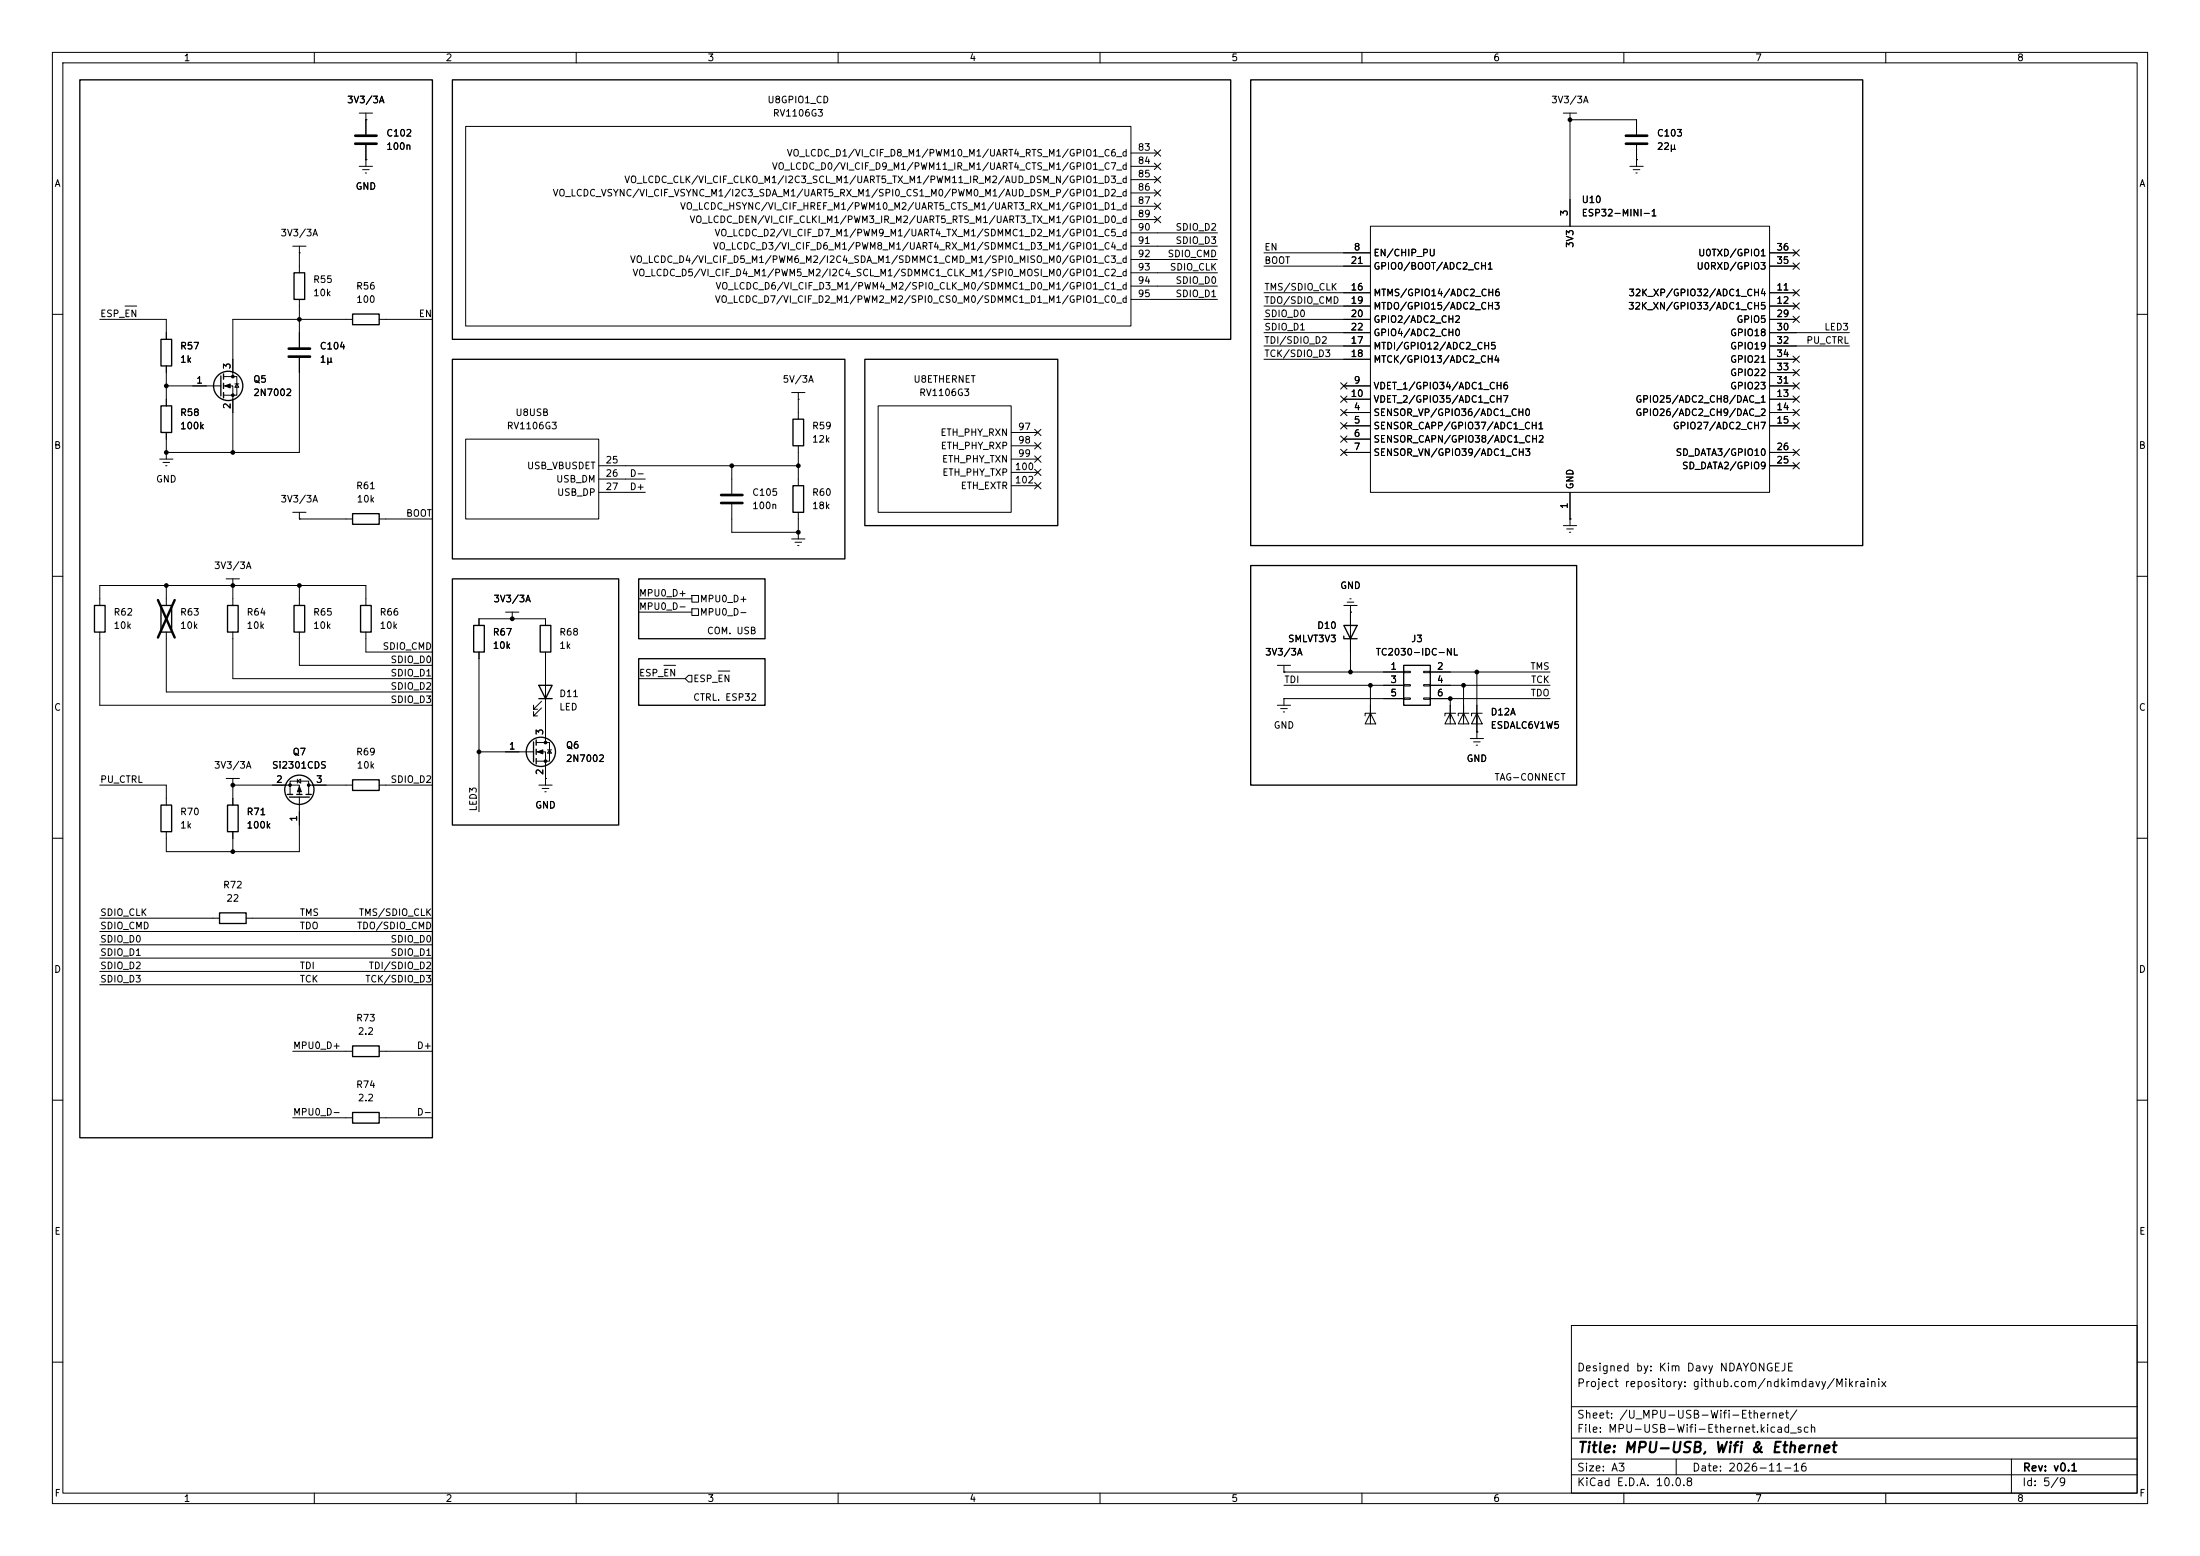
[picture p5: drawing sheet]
<svg xmlns="http://www.w3.org/2000/svg" width="420mm" height="297mm" viewBox="0 0 420 297" stroke-linecap="round" stroke-linejoin="round" font-family="sans-serif">
<g fill="none" stroke="#000" stroke-width=".19">
<path d="M10 10h400v277h-400zM12 12h396v273h-396zM60 10v2M110 10v2M160 10v2M210 10v2M260 10v2M310 10v2M360 10v2M68.6 21.6h2.5M68.6 31.8h2.5M69.2 32.4h1.3"/>
<path d="M69.7 33h.3M69.8 22.9h.1M69.8 30.5h.1M69.8 21.6v4.1M69.8 27.7v4.1M88.9 24.1h127v38.1h-127zM215.9 31.8h5.1M215.9 29.2h5.1M215.9 34.3h5.1M215.9 36.8h5.1M215.9 39.4h5.1M220.4 38.8l1.2 1.2"/>
<path d="M220.4 28.6l1.2 1.2M220.4 31.1l1.2 1.3M220.4 33.7l1.2 1.2M220.4 36.2l1.2 1.2M221.6 38.8l-1.2 1.2M221.6 28.6l-1.2 1.2M221.6 31.1l-1.2 1.3M221.6 33.7l-1.2 1.2M221.6 36.2l-1.2 1.2M298.4 21.6h2.6M299.7 22.9h.1M299.7 21.6v21.6"/>
<path d="M299.7 22.9h12.7v2.8M311.1 31.8h2.6M311.8 32.4h1.3M312.3 33h.2M312.4 30.5h.1M312.4 27.7v4.1M23.9 58.4h2.2M55.9 47h2.5M57.1 48.3h.1M57.1 47v5.1M57.1 57.2v9.1M215.9 47h16.5"/>
<path d="M215.9 41.9h5.1M215.9 44.5h16.5M215.9 49.5h16.5M215.9 52.1h16.5M215.9 54.6h16.5M215.9 57.2h16.5M220.4 41.3l1.2 1.2M221.6 41.3l-1.2 1.2M241.3 48.3h20.3M241.3 55.9h20.3M241.3 58.4h20.3M241.3 50.8h20.3"/>
<path d="M261.6 43.2h76.2v50.8h-76.2zM337.8 48.3h5.1M337.8 55.9h5.1M337.8 58.4h5.1M337.8 50.8h5.1M342.3 47.7l1.2 1.2M342.3 57.8l1.2 1.2M342.3 55.3l1.2 1.2M342.3 50.2l1.2 1.2M343.5 47.7l-1.2 1.2M343.5 57.8l-1.2 1.2M343.5 55.3l-1.2 1.2"/>
<path d="M343.5 50.2l-1.2 1.2M10 60h2M19 61h12.7v3.8M31.7 69.9v7.6M31.7 73.7h10.5M42.7 71.9h2.5v3.5h-2.5M42.7 73.7h1.7v12.7M44.8 73.3h.8M45.2 73.3l.4 .6h-.8zM57.1 68.3v18.1h-25.4M67.3 61h-22.9v10.9M72.4 61h10.1"/>
<path d="M151.1 74.9h2.6M152.4 76.2h.1M152.4 74.9v5.1M167.6 77.5h25.4v20.3h-25.4zM241.3 61h20.3M241.3 63.5h20.3M241.3 66h20.3M241.3 68.6h20.3M255.9 75.6l1.2 1.2M255.9 78.1l1.2 1.2M255.9 73.1l1.2 1.2M256.5 73.7h5.1"/>
<path d="M256.5 78.7h5.1M256.5 76.2h5.1M257.1 75.6l-1.2 1.2M257.1 78.1l-1.2 1.2M257.1 73.1l-1.2 1.2M337.8 61h5.1M337.8 73.7h5.1M337.8 63.5h15.3M337.8 78.7h5.1M337.8 76.2h5.1M337.8 66h15.3M337.8 68.6h5.1"/>
<path d="M337.8 71.1h5.1M342.3 60.4l1.2 1.2M342.3 73.1l1.2 1.2M342.3 70.5l1.2 1.2M342.3 75.6l1.2 1.2M342.3 68l1.2 1.2M342.3 78.1l1.2 1.2M343.5 60.4l-1.2 1.2M343.5 73.1l-1.2 1.2M343.5 70.5l-1.2 1.2M343.5 75.6l-1.2 1.2M343.5 68l-1.2 1.2"/>
<path d="M343.5 78.1l-1.2 1.2M408 60h2M30.5 87.6h2.5M31.1 88.3h1.3M31.6 88.9h.3M31.7 86.4h.1M31.7 82.6v5M55.9 97.8h2.5M57.1 99.1h.1M57.1 97.8v1.3M57.1 99.1h10.2M72.4 99.1h10.1"/>
<path d="M88.9 83.8h25.4v15.3h-25.4zM114.3 88.9h38.1M114.3 91.4h8.9M114.3 94h8.9M139.7 88.9v5.3M139.7 96.3v5.3h12.7M152.4 85.1v7.6M152.4 97.8v5.1M193 87.6h5.1M193 82.6h5.1M193 85.1h5.1M193 90.2h5.1"/>
<path d="M193 92.7h5.1M197.5 89.6l1.2 1.2M197.5 81.9l1.2 1.3M197.5 87l1.2 1.2M197.5 84.5l1.2 1.2M197.5 92.1l1.2 1.2M198.7 89.6l-1.2 1.2M198.7 81.9l-1.2 1.3M198.7 87l-1.2 1.2M198.7 84.5l-1.2 1.2M198.7 92.1l-1.2 1.2M255.9 80.7l1.2 1.2"/>
<path d="M255.9 85.8l1.2 1.2M255.9 83.2l1.2 1.2M256.5 81.3h5.1M256.5 83.8h5.1M256.5 86.4h5.1M257.1 80.7l-1.2 1.2M257.1 85.8l-1.2 1.2M257.1 83.2l-1.2 1.2M299.7 99.1h.1M299.7 94v6.3M337.8 88.9h5.1M337.8 81.3h5.1"/>
<path d="M337.8 86.4h5.1M342.3 85.8l1.2 1.2M342.3 88.3l1.2 1.2M342.3 80.7l1.2 1.2M343.5 85.8l-1.2 1.2M343.5 88.3l-1.2 1.2M343.5 80.7l-1.2 1.2M10 110h2M19 115.6v-3.8h50.8v3.8M31.7 111.8v3.8M43.2 110.5h2.5M44.4 111.8h.1"/>
<path d="M44.4 110.5v5.1M57.1 111.8v3.8M91.4 119.4v-1.3h12.7v1.3M96.5 116.8h2.6M97.8 118.1h.1M97.8 116.8v1.3M121.9 114.3h10.2M121.9 116.8h10.2M132.1 116.2h1.2v1.3h-1.2zM132.1 113.7h1.2v1.2h-1.2zM151.1 102.9h2.6M151.8 103.5h1.2"/>
<path d="M152.3 104.1h.2M152.4 101.6h.1M256.5 115.6h2.6M257.2 114.9h1.2M257.7 114.3h.2M257.8 116.8h.1M257.8 115.6v12.7M298.4 100.3h2.6M299.1 101h1.3M299.6 101.6h.2M408 110h2M19 120.7v13.9h63.5"/>
<path d="M31.7 120.7v11.4h50.8M44.4 120.7v8.8h38.1M57.1 120.7v6.3h25.4M69.8 120.7v3.8h12.7M91.4 124.5v30.4M103.4 135.1l-1.5 1.6v-.8v.8h.7M103.4 133.9l-1.5 1.5v-.8v.8h.7M104.1 124.5v17.2M121.9 129.5h8.9M126.7 127h2.3M131.4 128.9h.7v1.3h-.7l-.6-.7zM137.1 128.1h2.2"/>
<path d="M243.8 127h2.6M243.8 134.6h2.6M244.5 135.3h1.2M245 135.9h.2M245.1 128.3h.1M245.1 133.4h.1M245.1 128.3h22.9M245.1 130.8h22.9M245.1 133.4h22.9M245.1 127v1.3M245.1 133.4v1.2M261.6 136.1l1 2.1h-2z"/>
<path d="M261.6 130.8v7.4M262.6 136.1h-2v.6M268 128.1h1.2v.3h-1.2zM268 130.7h1.2v.2h-1.2zM268 133.2h1.2v.3h-1.2zM271.8 128.1h1.2v.3h-1.2zM271.8 130.7h1.2v.2h-1.2zM271.8 133.2h1.2v.3h-1.2zM273 128.3h22.9M273 130.8h22.9M273 133.4h22.9M276.9 136.1l1 2.1h-2.1z"/>
<path d="M276.9 133.4v4.8M277.9 136.1h-2.1v.6M279.4 136.1l1 2.1h-2zM279.4 130.8v7.4M280.4 136.1h-2v.6M281.9 136.1l1.1 2.1h-2.1zM281.9 139.7h.1M281.9 128.3v12.7M283 136.1h-2.1v.6M10 160h2M19 149.9h12.7v3.8M43.2 148.6h2.5"/>
<path d="M44.4 149.9h.1M44.4 149.9h12.7v1.7M44.4 148.6v5.1M44.4 158.8v3.8M55.4 151.6v-2.5h3.5v2.5M56.8 149.1l.6-.4v.8zM56.8 148.7v.8M57.1 152.1v10.5h-25.4v-3.8M58.9 149.9h8.4M72.4 149.9h10.1M91.4 143.5h10.5M102.4 141.7h2.5v3.6h-2.5"/>
<path d="M102.4 143.5h1.7v6.4M102.9 149.9h2.5M103.5 150.5h1.3M104 151.1h.3M104.1 148.6h.1M104.5 143.1h.8M104.9 143.1l.4 .7h-.8zM280.7 141h2.5M281.3 141.6h1.3M281.8 142.2h.3M408 160h2M19 175.3h22.9"/>
<path d="M19 177.8h63.5M47 175.3h35.5M19 180.3h63.5M19 188h63.5M19 185.4h63.5M19 182.9h63.5M10 210h2M55.9 213.4h11.4M55.9 200.7h11.4M72.4 213.4h10.1M72.4 200.7h10.1M408 210h2"/>
<path d="M300 253h108v32h-108zM10 260h2M300 278.5h108M300 274.5h108M300 268.5h108M320 278.5v3M384 278.5v6.5M408 260h2M60 285v2M110 285v2M160 285v2M210 285v2"/>
<path d="M260 285v2M300 281.5h108M310 285v2M360 285v2"/>
</g>
<g fill="none" stroke="#000" stroke-width=".25">
<path d="M15.2 15.2h67.3v202h-67.3zM86.4 15.2h148.5v49.6h-148.5zM238.8 15.2h116.8v88.9h-116.8zM56.1 52.1h2.1v5.1h-2.1zM67.3 59.9h5.1v2.1h-5.1zM30.7 64.8h2.1v5.1h-2.1zM30.7 77.5h2.1v5.1h-2.1zM42.2 71.8v3.8M42.7 71.4v1M42.7 73.2v1M42.7 74.9v1M86.4 68.6h74.9v38.1h-74.9z"/>
<path d="M165.1 68.6h36.8v31.7h-36.8zM67.3 98h5.1v2.1h-5.1zM151.4 80h2v5.1h-2zM151.4 92.7h2v5.1h-2zM18 115.6h2.1v5.1h-2.1zM30.7 115.6h2.1v5.1h-2.1zM43.4 115.6h2.1v5.1h-2.1zM56.1 115.6h2.1v5.1h-2.1zM68.8 115.6h2.1v5.1h-2.1zM86.4 110.5h31.7v47h-31.7zM90.4 119.4h2.1v5.1h-2.1zM103.1 119.4h2.1v5.1h-2.1z"/>
<path d="M121.9 110.5h24.1v11.4h-24.1zM238.8 108h62.2v41.9h-62.2zM256.5 119.4h2.6l-1.3 2.5zM102.9 130.8h2.5l-1.3 2.6zM102.9 133.4h2.5M121.9 125.7h24.1v8.9h-24.1zM256.5 121.4v.5h2.6M268 127h5v7.6h-5zM30.7 153.7h2.1v5.1h-2.1zM43.4 153.7h2.1v5.1h-2.1zM54.9 151.6h1M55.2 152.1h3.9"/>
<path d="M56.6 151.6h1.1M58.4 151.6h1M67.3 148.8h5.1v2.1h-5.1zM101.9 141.6v3.8M102.4 141.2v1M102.4 143v1M102.4 144.8v1M41.9 174.2h5.1v2.1h-5.1zM67.3 199.6h5.1v2.1h-5.1zM67.3 212.3h5.1v2.1h-5.1z"/>
<circle cx="43.6" cy="73.7" r="2.79"/>
<circle cx="57.1" cy="150.7" r="2.79"/>
<circle cx="103.3" cy="143.5" r="2.79"/>
</g>
<path d="M67.8 27.4h4.1M67.8 25.9h4.1M310.4 27.4h4.1M310.4 25.9h4.1M55.1 66.5h4.1M55.1 68.1h4.1M137.7 96h4M137.7 94.5h4" fill="none" stroke="#000" stroke-width=".51"/>
<path d="M30.1 114.5l3.3 7.2M33.4 114.5l-3.3 7.2" fill="none" stroke="#000" stroke-width=".46"/>
<g fill="#000" stroke="#000" stroke-width=".19">
<path d="M42.9 73.7l1-.4v.7zM57.1 150.1l.4 1h-.7zM102.6 143.5l1-.4v.8z"/>
<circle cx="44.4" cy="71.9" r=".25"/>
<circle cx="44.4" cy="75.4" r=".25"/>
<circle cx="55.4" cy="149.9" r=".25"/>
<circle cx="58.9" cy="149.9" r=".25"/>
<circle cx="104.1" cy="145.3" r=".25"/>
<circle cx="104.1" cy="141.7" r=".25"/>
</g>
<g fill="#000">
<circle cx="299.7" cy="22.9" r=".46"/>
<circle cx="31.7" cy="73.7" r=".46"/>
<circle cx="57.1" cy="61" r=".46"/>
<circle cx="31.7" cy="86.4" r=".46"/>
<circle cx="44.4" cy="86.4" r=".46"/>
<circle cx="139.7" cy="88.9" r=".46"/>
<circle cx="152.4" cy="88.9" r=".46"/>
<circle cx="31.7" cy="111.8" r=".46"/>
<circle cx="44.4" cy="111.8" r=".46"/>
<circle cx="57.1" cy="111.8" r=".46"/>
<circle cx="97.8" cy="118.1" r=".46"/>
<circle cx="152.4" cy="101.6" r=".46"/>
<circle cx="257.8" cy="128.3" r=".46"/>
<circle cx="261.6" cy="130.8" r=".46"/>
<circle cx="276.9" cy="133.4" r=".46"/>
<circle cx="279.4" cy="130.8" r=".46"/>
<circle cx="281.9" cy="128.3" r=".46"/>
<circle cx="44.4" cy="149.9" r=".46"/>
<circle cx="91.4" cy="143.5" r=".46"/>
<circle cx="44.4" cy="162.6" r=".46"/>
</g>
<text font-size="2" x="301" y="277.8">Title: MPU-USB, Wifi &amp; Ethernet</text>
<g font-size="1.5">
<text x="300.9" y="262.1">Designed by: Kim Davy NDAYONGEJE</text>
<text x="300.9" y="265.1">Project repository: github.com/ndkimdavy/Mikrainix</text>
<text x="300.9" y="273.8">File: MPU-USB-Wifi-Ethernet.kicad_sch</text>
<text x="300.9" y="271.1">Sheet: /U_MPU-USB-Wifi-Ethernet/</text>
<text x="300.9" y="281.2">Size: A3</text>
<text x="322.9" y="281.2">Date: 2026-11-16</text>
<text x="386" y="281.2">Rev: v0.1</text>
<text x="300.9" y="284">KiCad E.D.A. 10.0.8</text>
<text x="385.9" y="284">Id: 5/9</text>
</g>
<g font-size="1.3">
<text x="35" y="12">1</text>
<text x="85" y="12">2</text>
<text x="135" y="12">3</text>
<text x="185" y="12">4</text>
<text x="235" y="12">5</text>
<text x="285" y="12">6</text>
<text x="335" y="12">7</text>
<text x="385" y="12">8</text>
<text x="66.2" y="20">3V3/3A</text>
<text x="146.4" y="20">U8GPIO1_CD</text>
<text x="147.4" y="22.6">RV1106G3</text>
<text x="296" y="20">3V3/3A</text>
<text x="73.6" y="26.4">C102</text>
<text x="73.6" y="28.9">100n</text>
<text x="217.1" y="29.1">83</text>
<text x="316.2" y="26.4">C103</text>
<text x="316.2" y="28.9">22µ</text>
<text x="10.3" y="36">A</text>
<text x="119.1" y="35.3">VO_LCDC_CLK/VI_CIF_CLKO_M1/I2C3_SCL_M1/UART5_TX_M1/PWM11_IR_M2/AUD_DSM_N/GPIO1_D3_d</text>
<text x="147.3" y="32.7">VO_LCDC_D0/VI_CIF_D9_M1/PWM11_IR_M1/UART4_CTS_M1/GPIO1_C7_d</text>
<text x="150.1" y="30.2">VO_LCDC_D1/VI_CIF_D8_M1/PWM10_M1/UART4_RTS_M1/GPIO1_C6_d</text>
<text x="217.1" y="31.6">84</text>
<text x="217.1" y="34.2">85</text>
<text x="408.3" y="36">A</text>
<text x="67.8" y="36.5">GND</text>
<text x="105.4" y="37.8">VO_LCDC_VSYNC/VI_CIF_VSYNC_M1/I2C3_SDA_M1/UART5_RX_M1/SPI0_CS1_M0/PWM0_M1/AUD_DSM_P/GPIO1_D2_d</text>
<text x="129.7" y="40.3">VO_LCDC_HSYNC/VI_CIF_HREF_M1/PWM10_M2/UART5_CTS_M1/UART3_RX_M1/GPIO1_D1_d</text>
<text x="217.1" y="36.7">86</text>
<text x="217.1" y="39.2">87</text>
<text x="217.1" y="41.8">89</text>
<text x="299.6" y="41.4" transform="rotate(-90 299.6 41.4)">3</text>
<text x="301.8" y="39.1">U10</text>
<text x="301.8" y="41.6">ESP32-MINI-1</text>
<text x="53.5" y="45.4">3V3/3A</text>
<text x="131.5" y="42.9">VO_LCDC_DEN/VI_CIF_CLKI_M1/PWM3_IR_M2/UART5_RTS_M1/UART3_TX_M1/GPIO1_D0_d</text>
<text x="136" y="48">VO_LCDC_D3/VI_CIF_D6_M1/PWM8_M1/UART4_RX_M1/SDMMC1_D3_M1/GPIO1_C4_d</text>
<text x="136.3" y="45.4">VO_LCDC_D2/VI_CIF_D7_M1/PWM9_M1/UART4_TX_M1/SDMMC1_D2_M1/GPIO1_C5_d</text>
<text x="217.1" y="44.3">90</text>
<text x="217.1" y="46.9">91</text>
<text x="224.3" y="44.3">SDIO_D2</text>
<text x="224.3" y="46.9">SDIO_D3</text>
<text x="300.7" y="47.4" transform="rotate(-90 300.7 47.4)">3V3</text>
<text x="120.2" y="50.5">VO_LCDC_D4/VI_CIF_D5_M1/PWM6_M2/I2C4_SDA_M1/SDMMC1_CMD_M1/SPI0_MISO_M0/GPIO1_C3_d</text>
<text x="120.6" y="53">VO_LCDC_D5/VI_CIF_D4_M1/PWM5_M2/I2C4_SCL_M1/SDMMC1_CLK_M1/SPI0_MOSI_M0/GPIO1_C2_d</text>
<text x="217.1" y="49.4">92</text>
<text x="217.1" y="51.9">93</text>
<text x="222.8" y="49.4">SDIO_CMD</text>
<text x="223.2" y="51.9">SDIO_CLK</text>
<text x="241.3" y="50.7">BOOT</text>
<text x="241.3" y="48.1">EN</text>
<text x="257.7" y="50.7">21</text>
<text x="258.3" y="48.1">8</text>
<text x="262.1" y="49.2">EN/CHIP_PU</text>
<text x="262.1" y="51.8">GPIO0/BOOT/ADC2_CH1</text>
<text x="323.8" y="51.8">U0RXD/GPIO3</text>
<text x="324.1" y="49.2">U0TXD/GPIO1</text>
<text x="339" y="50.7">35</text>
<text x="339" y="48.1">36</text>
<text x="59.7" y="54.3">R55</text>
<text x="59.7" y="56.8">10k</text>
<text x="67.9" y="55.6">R56</text>
<text x="67.9" y="58.1">100</text>
<text x="136.4" y="58.1">VO_LCDC_D7/VI_CIF_D2_M1/PWM2_M2/SPI0_CS0_M0/SDMMC1_D1_M1/GPIO1_C0_d</text>
<text x="136.5" y="55.6">VO_LCDC_D6/VI_CIF_D3_M1/PWM4_M2/SPI0_CLK_M0/SDMMC1_D0_M1/GPIO1_C1_d</text>
<text x="217.1" y="54.5">94</text>
<text x="217.1" y="57">95</text>
<text x="224.3" y="57">SDIO_D1</text>
<text x="224.3" y="54.5">SDIO_D0</text>
<text x="241.3" y="55.8">TMS/SDIO_CLK</text>
<text x="241.3" y="58.3">TDO/SDIO_CMD</text>
<text x="257.7" y="55.7">16</text>
<text x="257.7" y="58.3">19</text>
<text x="262.1" y="56.8">MTMS/GPIO14/ADC2_CH6</text>
<text x="262.1" y="59.4">MTDO/GPIO15/ADC2_CH3</text>
<text x="310.7" y="59.4">32K_XN/GPIO33/ADC1_CH5</text>
<text x="310.8" y="56.8">32K_XP/GPIO32/ADC1_CH4</text>
<text x="339" y="55.7">11</text>
<text x="339" y="58.3">12</text>
<text x="19" y="60.8">ESP_EN</text>
<text x="79.8" y="60.8">EN</text>
<text x="241.3" y="60.8">SDIO_D0</text>
<text x="241.3" y="63.4">SDIO_D1</text>
<text x="241.3" y="65.9">TDI/SDIO_D2</text>
<text x="257.7" y="65.9">17</text>
<text x="257.7" y="60.8">20</text>
<text x="257.7" y="63.4">22</text>
<text x="262.1" y="61.9">GPIO2/ADC2_CH2</text>
<text x="262.1" y="64.5">GPIO4/ADC2_CH0</text>
<text x="330.2" y="64.5">GPIO18</text>
<text x="331.4" y="61.9">GPIO5</text>
<text x="339" y="63.4">30</text>
<text x="339" y="60.8">29</text>
<text x="339" y="65.9">32</text>
<text x="344.7" y="65.9">PU_CTRL</text>
<text x="348.2" y="63.4">LED3</text>
<text x="34.3" y="67">R57</text>
<text x="34.3" y="69.5">1k</text>
<text x="44.3" y="70.6" transform="rotate(-90 44.3 70.6)">3</text>
<text x="60.9" y="67">C104</text>
<text x="60.9" y="69.5">1µ</text>
<text x="241.3" y="68.5">TCK/SDIO_D3</text>
<text x="257.7" y="68.4">18</text>
<text x="262.1" y="67">MTDI/GPIO12/ADC2_CH5</text>
<text x="262.1" y="69.5">MTCK/GPIO13/ADC2_CH4</text>
<text x="330.2" y="67">GPIO19</text>
<text x="330.2" y="69.5">GPIO21</text>
<text x="339" y="71">33</text>
<text x="339" y="68.4">34</text>
<text x="37.4" y="73.5">1</text>
<text x="48.2" y="73.4">Q5</text>
<text x="48.2" y="75.9">2N7002</text>
<text x="149.3" y="73.4">5V/3A</text>
<text x="174.3" y="73.4">U8ETHERNET</text>
<text x="175.4" y="75.9">RV1106G3</text>
<text x="257.7" y="76.1">10</text>
<text x="258.3" y="73.5">9</text>
<text x="262.1" y="74.6">VDET_1/GPIO34/ADC1_CH6</text>
<text x="262.1" y="77.2">VDET_2/GPIO35/ADC1_CH7</text>
<text x="312.1" y="77.2">GPIO25/ADC2_CH8/DAC_1</text>
<text x="330.2" y="74.6">GPIO23</text>
<text x="330.2" y="72.1">GPIO22</text>
<text x="339" y="73.5">31</text>
<text x="339" y="76.1">13</text>
<text x="34.3" y="79.7">R58</text>
<text x="34.3" y="82.2">100k</text>
<text x="44.3" y="78.2" transform="rotate(-90 44.3 78.2)">2</text>
<text x="96.6" y="82.2">RV1106G3</text>
<text x="98.3" y="79.7">U8USB</text>
<text x="154.9" y="82.2">R59</text>
<text x="179.4" y="83.5">ETH_PHY_RXN</text>
<text x="194.2" y="82.4">97</text>
<text x="258.3" y="78.6">4</text>
<text x="258.3" y="81.1">5</text>
<text x="258.3" y="83.7">6</text>
<text x="262.1" y="79.7">SENSOR_VP/GPIO36/ADC1_CH0</text>
<text x="262.1" y="82.2">SENSOR_CAPP/GPIO37/ADC1_CH1</text>
<text x="312.1" y="79.7">GPIO26/ADC2_CH9/DAC_2</text>
<text x="319.2" y="82.2">GPIO27/ADC2_CH7</text>
<text x="339" y="78.6">14</text>
<text x="339" y="81.1">15</text>
<text x="10.2" y="86">B</text>
<text x="100.5" y="89.9">USB_VBUSDET</text>
<text x="115.5" y="88.8">25</text>
<text x="154.9" y="84.8">12k</text>
<text x="179.5" y="86.1">ETH_PHY_RXP</text>
<text x="179.7" y="88.6">ETH_PHY_TXN</text>
<text x="194.2" y="85">98</text>
<text x="194.2" y="87.5">99</text>
<text x="258.3" y="86.2">7</text>
<text x="262.1" y="84.8">SENSOR_CAPN/GPIO38/ADC1_CH2</text>
<text x="262.1" y="87.3">SENSOR_VN/GPIO39/ADC1_CH3</text>
<text x="319.8" y="87.3">SD_DATA3/GPIO10</text>
<text x="321" y="89.9">SD_DATA2/GPIO9</text>
<text x="339" y="88.8">25</text>
<text x="339" y="86.2">26</text>
<text x="408.2" y="86">B</text>
<text x="29.7" y="92.4">GND</text>
<text x="67.9" y="93.7">R61</text>
<text x="106.1" y="92.4">USB_DM</text>
<text x="106.2" y="94.9">USB_DP</text>
<text x="115.5" y="91.3">26</text>
<text x="115.5" y="93.8">27</text>
<text x="120.1" y="93.9">D+</text>
<text x="120.1" y="91.3">D-</text>
<text x="143.5" y="94.9">C105</text>
<text x="154.9" y="94.9">R60</text>
<text x="179.8" y="91.1">ETH_PHY_TXP</text>
<text x="183.3" y="93.7">ETH_EXTR</text>
<text x="193.6" y="90">100</text>
<text x="193.6" y="92.6">102</text>
<text x="300.7" y="93.5" transform="rotate(-90 300.7 93.5)">GND</text>
<text x="53.5" y="96.2">3V3/3A</text>
<text x="68" y="96.2">10k</text>
<text x="77.4" y="98.9">BOOT</text>
<text x="143.5" y="97.5">100n</text>
<text x="154.9" y="97.5">18k</text>
<text x="299.6" y="97.3" transform="rotate(-90 299.6 97.3)">1</text>
<text x="40.8" y="108.9">3V3/3A</text>
<text x="255.7" y="112.7">GND</text>
<text x="21.6" y="117.8">R62</text>
<text x="34.3" y="117.8">R63</text>
<text x="47" y="117.8">R64</text>
<text x="59.7" y="117.8">R65</text>
<text x="72.4" y="117.8">R66</text>
<text x="94.1" y="115.3">3V3/3A</text>
<text x="121.9" y="114.2">MPU0_D+</text>
<text x="121.9" y="116.7">MPU0_D-</text>
<text x="133.5" y="117.8">MPU0_D-</text>
<text x="133.5" y="115.3">MPU0_D+</text>
<text x="21.6" y="120.3">10k</text>
<text x="34.3" y="120.3">10k</text>
<text x="47" y="120.3">10k</text>
<text x="59.7" y="120.3">10k</text>
<text x="72.4" y="120.3">10k</text>
<text x="72.9" y="124.3">SDIO_CMD</text>
<text x="94" y="121.6">R67</text>
<text x="94" y="124.2">10k</text>
<text x="106.7" y="121.6">R68</text>
<text x="106.7" y="124.2">1k</text>
<text x="134.9" y="121.4">COM. USB</text>
<text x="241.4" y="125.4">3V3/3A</text>
<text x="245.8" y="122.9">SMLVT3V3</text>
<text x="251.3" y="120.3">D10</text>
<text x="262.5" y="125.4">TC2030-IDC-NL</text>
<text x="269.3" y="122.9">J3</text>
<text x="74.5" y="132">SDIO_D2</text>
<text x="74.5" y="129.4">SDIO_D1</text>
<text x="74.5" y="126.9">SDIO_D0</text>
<text x="121.9" y="129.4">ESP_EN</text>
<text x="132.2" y="130.5">ESP_EN</text>
<text x="245.1" y="130.7">TDI</text>
<text x="265.3" y="128.1">1</text>
<text x="265.3" y="130.7">3</text>
<text x="274.2" y="128.1">2</text>
<text x="274.2" y="130.7">4</text>
<text x="292.1" y="128.1">TMS</text>
<text x="292.2" y="130.7">TCK</text>
<text x="10.2" y="136">C</text>
<text x="74.5" y="134.5">SDIO_D3</text>
<text x="106.7" y="133.4">D11</text>
<text x="106.7" y="135.9">LED</text>
<text x="132.2" y="134.1">CTRL. ESP32</text>
<text x="265.3" y="133.2">5</text>
<text x="274.2" y="133.2">6</text>
<text x="284.5" y="136.9">D12A</text>
<text x="292.1" y="133.2">TDO</text>
<text x="408.2" y="136">C</text>
<text x="97.1" y="143.4">1</text>
<text x="104" y="140.4" transform="rotate(-90 104 140.4)">3</text>
<text x="107.9" y="143.2">Q6</text>
<text x="243" y="139.4">GND</text>
<text x="284.5" y="139.4">ESDALC6V1W5</text>
<text x="19" y="149.7">PU_CTRL</text>
<text x="40.8" y="147">3V3/3A</text>
<text x="51.8" y="147">Si2301CDS</text>
<text x="52.6" y="149.7">2</text>
<text x="55.8" y="144.5">Q7</text>
<text x="60.2" y="149.7">3</text>
<text x="67.9" y="144.5">R69</text>
<text x="68" y="147">10k</text>
<text x="74.5" y="149.7">SDIO_D2</text>
<text x="104" y="148.1" transform="rotate(-90 104 148.1)">2</text>
<text x="107.9" y="145.7">2N7002</text>
<text x="279.9" y="145.7">GND</text>
<text x="285.2" y="149.3">TAG-CONNECT</text>
<text x="34.3" y="155.9">R70</text>
<text x="47" y="155.9">R71</text>
<text x="91.3" y="155" transform="rotate(-90 91.3 155)">LED3</text>
<text x="102.1" y="154.6">GND</text>
<text x="34.3" y="158.4">1k</text>
<text x="47" y="158.4">100k</text>
<text x="57" y="156.9" transform="rotate(-90 57 156.9)">1</text>
<text x="42.5" y="169.9">R72</text>
<text x="43.1" y="172.4">22</text>
<text x="19" y="177.7">SDIO_CMD</text>
<text x="19" y="175.1">SDIO_CLK</text>
<text x="57.1" y="177.7">TDO</text>
<text x="57.1" y="175.1">TMS</text>
<text x="68.1" y="177.7">TDO/SDIO_CMD</text>
<text x="68.4" y="175.1">TMS/SDIO_CLK</text>
<text x="10.2" y="186">D</text>
<text x="19" y="185.3">SDIO_D2</text>
<text x="19" y="182.8">SDIO_D1</text>
<text x="19" y="180.2">SDIO_D0</text>
<text x="57.1" y="185.3">TDI</text>
<text x="70.3" y="185.3">TDI/SDIO_D2</text>
<text x="74.5" y="180.2">SDIO_D0</text>
<text x="74.5" y="182.8">SDIO_D1</text>
<text x="408.2" y="186">D</text>
<text x="19" y="187.8">SDIO_D3</text>
<text x="57.1" y="187.8">TCK</text>
<text x="69.6" y="187.8">TCK/SDIO_D3</text>
<text x="67.9" y="195.3">R73</text>
<text x="68.2" y="197.8">2.2</text>
<text x="55.9" y="200.5">MPU0_D+</text>
<text x="79.5" y="200.5">D+</text>
<text x="67.9" y="208">R74</text>
<text x="55.9" y="213.2">MPU0_D-</text>
<text x="68.2" y="210.5">2.2</text>
<text x="79.5" y="213.2">D-</text>
<text x="10.3" y="236">E</text>
<text x="408.3" y="236">E</text>
<text x="10.3" y="286">F</text>
<text x="35" y="287">1</text>
<text x="85" y="287">2</text>
<text x="135" y="287">3</text>
<text x="185" y="287">4</text>
<text x="235" y="287">5</text>
<text x="285" y="287">6</text>
<text x="335" y="287">7</text>
<text x="385" y="287">8</text>
<text x="408.3" y="286">F</text>
</g>
</svg>
